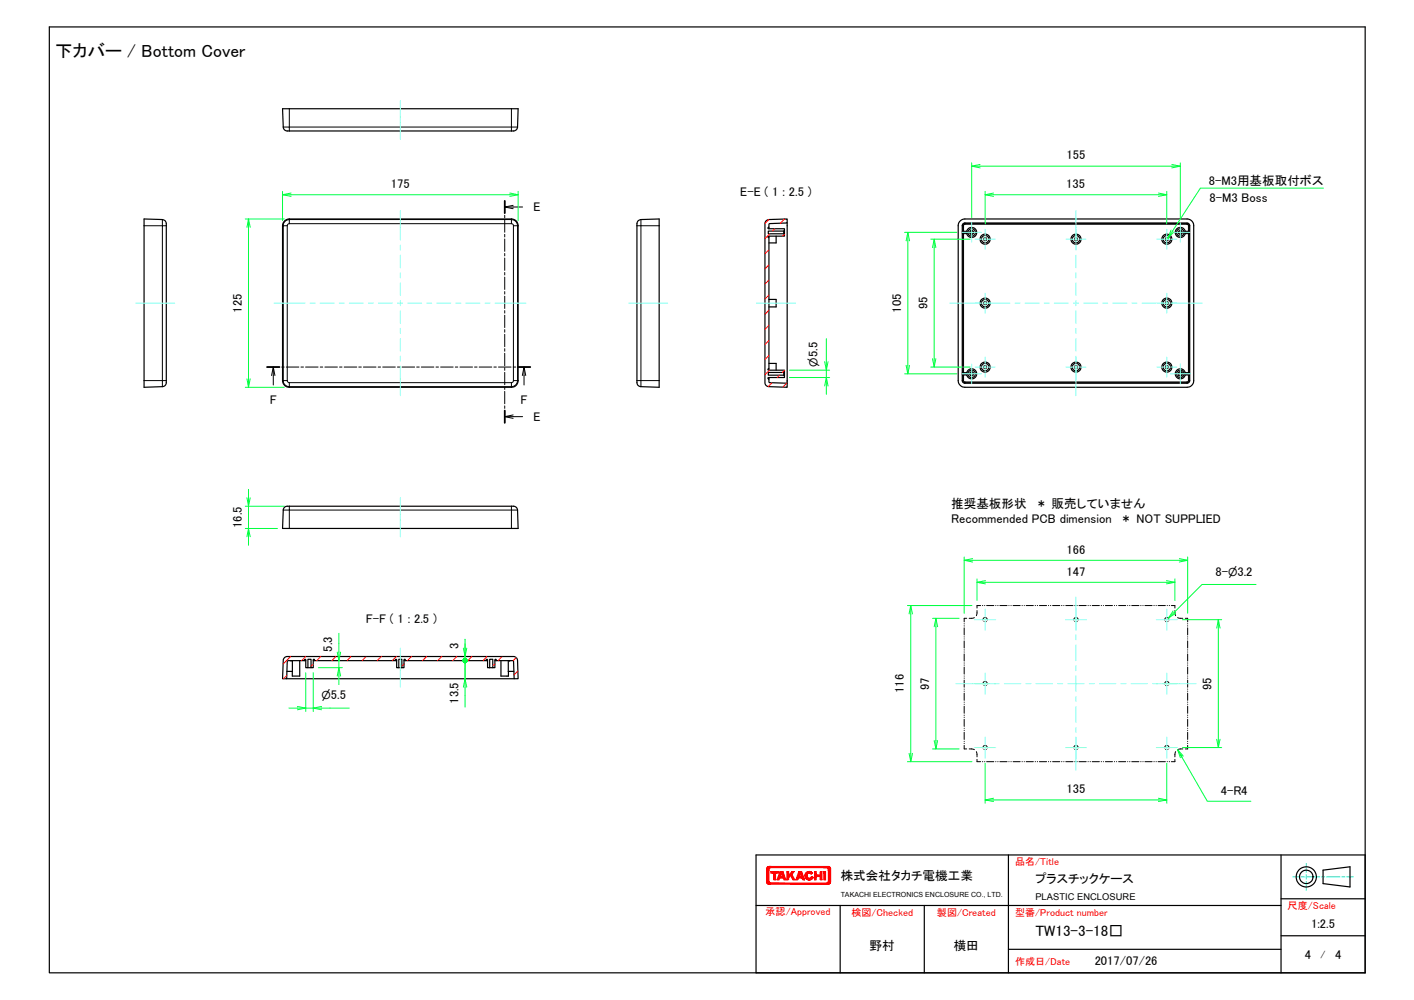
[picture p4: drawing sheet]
<svg xmlns="http://www.w3.org/2000/svg" width="420mm" height="297mm" viewBox="0 0 420 297" stroke-linecap="round" stroke-linejoin="round" font-family="sans-serif">
<g fill="none" stroke="#000" stroke-width=".3">
<path d="M84.2 37.7h1.8v1.2M86 32.3v5.4h66M152 37.7v1.2M152 32.3v5.4M152 37.7h1.8M150 59.7v3.7M48.2 65.2v1.9h-5.4M49.4 67.1h-1.2v46h-5.4M85.4 67.1h-1.2v46h-.2M85.4 67.1v46M86 66.4l-.4 .1-.2 .6M86 66.4v-1.1a1.72 1.72 0 0 0-1.8 1.8h-.2"/>
<path d="M86 66.4h66M86 65v.2h66M150 63.9v.8M150 65.3v3.7M150 69.6v.8M150 71v3.7M150 75.3v.7M150 76.6v3.7M150 61.5h5.3M152 66.4l.5 .3 .1 .4M152 65.2v1.2M152 65v.2"/>
<path d="M152 65.2a1.87 1.87 0 0 1 1.8 1.9M152.5 61l-2.5 .5 2.5 .5M152.6 67.1h1.2M152.6 67.1v46M153.8 67.1h.2M153.8 67.1v46h-1.2M189.3 67.1h1.1M190.4 67.1v46h-1.1M190.4 67.1h5.5M190.4 65.2v1.9M285.9 67.1h.2M286 68.7h.1"/>
<path d="M286 69.4h.1M286.1 68.7l.2 .2v-.2M286.1 69.4h.2M286.1 67.1v1.6M286.1 69.4v41.3M286.1 68.7h.2M286.1 67.1h.2M286.3 67.1v1.6M286.3 68.7h1M286.3 69.4v-.2l-.2 .2M286.3 69.4h1M286.3 69.4v41.3"/>
<path d="M286.7 66.6l-.4 .5M286.7 66.2v.4M286.7 66.6h66M352.2 69.4h.9M352.2 68.7h.9M352.7 66.6v-.2l.4 .1 .2 .6M352.7 66.6l.4 .5M352.7 66.2v.2h-66l-.5 .3-.1 .4M353.1 68.7h.2M353.1 69.4h.2M353.1 68.7v.2l.2-.2M353.1 67.1h.2"/>
<path d="M353.1 67.1v1.6M353.1 69.4v41.3M353.3 69.4v41.3M353.3 69.4h.1M353.3 69.4l-.2-.2v.2M353.3 67.1h.2M353.3 68.7h.1M353.3 67.1v1.6M150 80.9v.8M150 82.3v3.7M150 86.6v.8M150 88v3.6"/>
<path d="M150 92.3v.7M150 93.6v3.7M150 97.9v.8M150 99.3v3.7M49.4 113.1h-1.2v1.8M79.3 109h3.8M80.7 111.5l.5-2.5 .5 2.5M81.2 109v5.4M83.7 109h.7M85.1 109h3.7M85.4 113.1h-1.1a1.5 1.5 0 0 0 1.7 1.8v.1M85.4 113.1l.1 .3 .5 .3"/>
<path d="M86 113.7h66M86 113.7v1.2h66v.1M89.4 109h.8M90.8 109h3.7M95.2 109h.7M96.5 109h3.8M100.9 109h.7M102.3 109h3.7M106.6 109h.8M108 109h3.7M112.4 109h.7M113.7 109h3.8"/>
<path d="M118.1 109h.7M119.5 109h3.7M123.8 109h.8M125.2 109h3.7M129.5 109h.8M130.9 109h3.8M135.3 109h.7M136.7 109h3.7M141 109h.8M142.4 109h3.7M146.8 109h.7M148.1 109h3.8"/>
<path d="M150 103.6v.7M150 104.9v3.7M150 109.2v.8M150 110.6v3.7M150 114.9v.8M150 116.3v3.6M152.5 109h.7M152.6 113.1l-.1 .3-.5 .3M153.9 109h3.7M154 113.1h-.2a1.61 1.61 0 0 1-1.8 1.6v-1M155.2 111.5l.5-2.5 .5 2.5M155.7 109v5.4"/>
<path d="M195.9 113.1h-5.5v1.8M285.9 113.1l.8 .6M286 110.7h.1M286 111.4h.3M286.1 110.7h.2M286.3 111.4v-.2l-.2 .1v1.8h.2M286.3 110.7v.2l-.2-.2M286.3 111.4v1.7M286.3 111.4h1M286.3 110.7h1M286.3 113.1l.4 .4M286.7 113.5v.2"/>
<path d="M286.7 113.7v.1M286.7 113.5h66M352.2 111.4h1.1v1.7M352.2 110.7h.9M352.7 113.5v.3M353.1 113.1h.2M353.1 110.7h.2M353.1 113.1l-.4 .4M353.3 113.1h.2M353.3 110.7h.1M353.3 110.7l-.2 .2v-.2M353.3 113.1l-.2 .4-.4 .2h-66"/>
<path d="M353.4 111.4l-.3-.2v1.9M150 120.6v.7M150 121.9v3.7M150 123.8h5.3M152.5 123.3l-2.5 .5 2.5 .5M84.2 151.5h1.8v5.5M86 150.4v1.1h66v5.5M152 150.4v1.1h1.8M291.4 179.9h-1.1v.7M291.9 179.9h.1M292.6 179.9h.1M293.2 179.9h2.1"/>
<path d="M295.9 179.9h.1M296.5 179.9h.1M297.1 179.9h2.1M299.8 179.9h.1M300.4 179.9h.1M301 179.9h2.1M303.7 179.9h.1M304.3 179.9h.1M304.9 179.9h2.2M307.6 179.9h.1M308.2 179.9h.1M308.9 179.9h2.1"/>
<path d="M311.5 179.9h.1M312.1 179.9h.1M312.8 179.9h2.1M315.4 179.9h.1M316.1 179.9h.1M316.7 179.9h2.1M319.4 179.9h.1M320 179.9h.1M320.6 179.9h2.2M323.3 179.9h.1M323.9 179.9h.1M324.5 179.9h2.2"/>
<path d="M327.2 179.9h.1M327.8 179.9h.1M328.5 179.9h2.1M331.1 179.9h.1M331.8 179.9h.1M332.4 179.9h2.1M335.1 179.9h.1M335.6 179.9h.2M336.3 179.9h2.1M339 179.9h.1M339.6 179.9h.1M340.2 179.9h2.1"/>
<path d="M342.9 179.9h.1M343.5 179.9h.1M344.1 179.9h2.2M346.8 179.9h.1M347.4 179.9h.1M348.1 179.9h1v.7M286.5 185.3h.1M286.5 185.9v.1M286.5 186.5v2.1M286.5 189.1v.1M286.5 189.8h.1M286.5 190.4v2.1"/>
<path d="M286.5 193v.1M286.5 193.6v.1M286.5 194.2v2.2M286.5 196.9v.1M286.5 197.5v.1M286.5 198.1v2.1M287.2 183.7h-.7v1M289.5 183.5l-1.5 .2M290.3 181.4l-.2 1.5M292.1 184.2a.63 .63 0 0 1 .6-.8 .63 .63 0 0 1 .6 .8M292.4 184.6v.1M293.1 184.6l-.1 .1"/>
<path d="M319.1 184.2a.63 .63 0 0 1 .6-.8 .63 .63 0 0 1 .6 .8M319.4 184.6l.1 .1M320.1 184.6l-.1 .1M346.1 184.2a.62 .62 0 0 1 .6-.8 .62 .62 0 0 1 .6 .8M346.4 184.6v.1M347.1 184.6l-.1 .1M349.1 181.4l.2 1.5M349.9 183.5l1.6 .2M352.2 183.7h.7v1M352.9 185.3h.1M352.9 185.9v.1M352.9 186.5v2.1"/>
<path d="M352.9 189.1v.1M352.9 189.8h.1M352.9 190.4v2.1M352.9 193v.1M352.9 193.6v.1M352.9 194.2v2.2M352.9 196.9v.1M352.9 197.5v.1M352.9 198.1v2.1M286.5 200.8v.1M286.5 201.4v.1M286.5 202v2.1"/>
<path d="M286.5 204.7h.1M286.5 205.3v.1M286.5 205.9v2.1M286.5 208.5v.1M286.5 209.2h.1M286.5 209.8v2.1M286.5 212.4v.1M286.5 213v.1M286.5 213.7v2.1M286.5 216.3v.1M286.5 216.9v.1M286.5 217.5v2.1"/>
<path d="M292.1 203.2a.63 .63 0 0 1 .6-.8 .63 .63 0 0 1 .6 .8M292.4 203.6h.1M293.1 203.6h-.1M346.1 203.2a.62 .62 0 0 1 .6-.8 .62 .62 0 0 1 .6 .8M346.4 203.6h.1M347.1 203.6h-.1M352.9 200.8v.1M352.9 201.4v.1M352.9 202v2.1M352.9 204.7h.1M352.9 205.3v.1M352.9 205.9v2.1"/>
<path d="M352.9 208.5v.1M352.9 209.2h.1M352.9 209.8v2.1M352.9 212.4v.1M352.9 213v.1M352.9 213.7v2.1M352.9 216.3v.1M352.9 216.9v.1M352.9 217.5v2.1M286.5 221.4v1.1h.7M286.5 220.2v.1M286.5 220.8v.1"/>
<path d="M288 222.5l1.5 .2M290.1 223.3l.2 1.5M290.3 225.6v.7h1.1M291.9 226.3h.1M292.1 222.2a.63 .63 0 0 1 .6-.8 .63 .63 0 0 1 .6 .8M292.4 222.6v.1M292.6 226.3h.1M293.1 222.6l-.1 .1M293.2 226.3h2.1M295.9 226.3h.1M296.5 226.3h.1M297.1 226.3h2.1"/>
<path d="M299.8 226.3h.1M300.4 226.3h.1M301 226.3h2.1M303.7 226.3h.1M304.3 226.3h.1M304.9 226.3h2.2M307.6 226.3h.1M308.2 226.3h.1M308.9 226.3h2.1M311.5 226.3h.1M312.1 226.3h.1M312.8 226.3h2.1"/>
<path d="M315.4 226.3h.1M316.1 226.3h.1M316.7 226.3h2.1M319.1 222.2a.63 .63 0 0 1 .6-.8 .63 .63 0 0 1 .6 .8M319.4 226.3h.1M319.4 222.6l.1 .1M320 226.3h.1M320.1 222.6l-.1 .1M320.6 226.3h2.2M323.3 226.3h.1M323.9 226.3h.1M324.5 226.3h2.2"/>
<path d="M327.2 226.3h.1M327.8 226.3h.1M328.5 226.3h2.1M331.1 226.3h.1M331.8 226.3h.1M332.4 226.3h2.1M335.1 226.3h.1M335.6 226.3h.2M336.3 226.3h2.1M339 226.3h.1M339.6 226.3h.1M340.2 226.3h2.1"/>
<path d="M342.9 226.3h.1M343.5 226.3h.1M344.1 226.3h2.2M346.1 222.2a.62 .62 0 0 1 .6-.8 .62 .62 0 0 1 .6 .8M346.4 222.6v.1M346.8 226.3h.1M347.1 222.6l-.1 .1M347.4 226.3h.1M349.1 225.6v.7h-1M349.3 223.3l-.2 1.5M351.5 222.5l-1.6 .2M352.9 220.2v.1"/>
<path d="M352.9 220.8v.1M352.9 221.4v1.1h-.7"/>
</g>
<g fill="none" stroke="#000" stroke-width=".36">
<path d="M14.7 8h390.9v281h-390.9zM84 32.3h70l-.2 5.4a1.42 1.42 0 0 1-1.8 1.2h-66.4a1.26 1.26 0 0 1-1.4-1.2zM42.8 65l5.4 .2a1.45 1.45 0 0 1 1.2 1.9v46.3a1.26 1.26 0 0 1-1.2 1.5l-5.4 .1zM84.7 65.5l1.3-.5h66a1.97 1.97 0 0 1 2 2.1v46a1.96 1.96 0 0 1-2 1.9h-66a2 2 0 0 1-2-1.9v-46l.1-.7zM189.5 65.7l.9-.5 5.5-.2v50l-5.5-.1a1.45 1.45 0 0 1-1.1-1.8v-46.7zM227.7 65.5l.7-.3 5.5-.2v1.2l-5.2 .2-.2 .2v.9l-.3 .2 .2 .2h4.7l-.2 .7h-4.6v.8h4.6l.2 .7h-4.7l-.2 .3 .3 .1v39l-.3 .2 .2 .3h4.7l-.2 .6h-4.6v.8h4.6l.2 .7h-4.7l-.2 .2 .3 .2 .1 1.1 5.3 .2v1.2l-5.7-.2-.6-.4-.3-.5v-47.5zM228.5 67.5v.4M228.5 70.1v.4M230.6 70.1v2.1h-2.1M232.9 68.6v.8M233.1 68.5v1.1M233.9 66.2v47.6"/>
<path d="M285.4 65.5l1.3-.5h66a1.97 1.97 0 0 1 2 2.1v46a1.96 1.96 0 0 1-2 1.9h-66a2 2 0 0 1-2-1.9v-46l.1-.7zM286.1 66.5l.6-.3 66.4 .1 .4 .8-.1 46.3-.7 .4h-66l-.6-.2-.2-.5v-46zM287.2 68.9a1.5 1.5 0 0 1 2.3-1.1 1.5 1.5 0 0 1 0 2.5 1.5 1.5 0 0 1-2.3-1.1M287.6 68.9h-1.4l-.2-.2v.7l.2-.2h1.4M351.8 68.9h1.4l.2-.2v.7l-.2-.2h-1.4M352.2 68.9a1.51 1.51 0 0 0-2.3-1.1 1.51 1.51 0 0 0 0 2.5 1.51 1.51 0 0 0 2.3-1.1M228.5 88.9h2.1v2.3h-2.1M228.5 109.5v.5M228.5 112.1v.4M228.5 107.9l2.1 .1v2M232.9 110.6v.8M233.1 110.4v1.3"/>
<path d="M287.2 110.9a1.5 1.5 0 0 1 2.3-1.1 1.5 1.5 0 0 1 0 2.5 1.5 1.5 0 0 1-2.3-1.1M287.6 110.9h-1.4l-.2-.2v.7l.2-.2h1.4M351.8 110.9h1.4l.2-.2v.7l-.2-.2h-1.4M352.2 110.9a1.51 1.51 0 0 0-2.3-1.1 1.51 1.51 0 0 0 0 2.5 1.51 1.51 0 0 0 2.3-1.1M84.4 150.8l1-.4h66.9a1.27 1.27 0 0 1 1.5 1.1l.2 5.5h-70l.2-5.5zM84.6 195.3l.8-.3h67.5l.6 .5 .2 .4 .3 5.7h-1.2l-.3-5.3-5-.1-.2-.4-.2 .2v2.3h-.7v-2.5h-.9v2.5h-.6v-2.3l-.2-.2-.2 .4h-24.1l-.1-.4-.3 .2v2.3h-.6v-2.5h-.9v2.5h-.6v-2.3l-.2-.2-.2 .4h-24l-.3-.4-.1 .2v2.3h-.7v-2.5h-.9v2.5h-.6l-.1-2.4h-.3v.3h-4.9l-.2 .2-.2 5.2h-1.2l.2-5.7zM86.5 196.2v.2M86.9 196.2v3.2h-1.7M89.1 196.2v4.6h-2.2v-1.4M90.5 196.2h.4M91.5 198.3h.9M93.1 196.2h.4"/>
<path d="M117.5 196.2h.4M118.5 198.3h.9M120 196.2h.4M144.5 196.2h.4M145.5 198.3h.9M147.1 196.2h.4M148.9 196.2v4.6h2.2v-1.4M151 196.2v3.2h1.7M151.4 196.2l.1 .2M85.2 201.6h67.6M299.6 254v35M380.7 254v35"/>
<path d="M393.1 258.5l8-1v6l-8-1zM405.6 254h-180.9v35h180.9M224.7 269h156M249.6 269v20M274.6 269v20M380.7 278h24.9M380.7 267h24.9M299.6 282h81.1"/>
<circle cx="288.7" cy="69" r=".59"/>
<circle cx="288.7" cy="69.1" r=".4"/>
<circle cx="288.7" cy="69" r="1.1"/>
<circle cx="292.7" cy="71" r=".46"/>
<circle cx="292.7" cy="71" r="1.5"/>
<circle cx="292.7" cy="71.1" r="1.1"/>
<circle cx="319.7" cy="71.1" r="1.1"/>
<circle cx="319.7" cy="71" r=".46"/>
<circle cx="319.7" cy="71" r="1.5"/>
<circle cx="346.7" cy="71.1" r="1.1"/>
<circle cx="346.7" cy="71" r=".47"/>
<circle cx="346.7" cy="71" r="1.49"/>
<circle cx="350.7" cy="69" r="1.1"/>
<circle cx="350.7" cy="69.1" r=".6"/>
<circle cx="350.7" cy="69.1" r=".39"/>
<circle cx="292.7" cy="90" r=".45"/>
<circle cx="292.7" cy="90" r="1.51"/>
<circle cx="292.7" cy="90.1" r="1.1"/>
<circle cx="346.7" cy="90.1" r="1.1"/>
<circle cx="346.7" cy="90" r=".46"/>
<circle cx="346.7" cy="90" r="1.5"/>
<circle cx="288.7" cy="111" r=".6"/>
<circle cx="288.7" cy="111" r="1.1"/>
<circle cx="288.7" cy="111" r=".4"/>
<circle cx="292.7" cy="109" r=".45"/>
<circle cx="292.7" cy="109" r="1.5"/>
<circle cx="292.7" cy="109" r="1.09"/>
<circle cx="319.7" cy="109" r="1.09"/>
<circle cx="319.7" cy="109" r=".45"/>
<circle cx="319.7" cy="109" r="1.5"/>
<circle cx="346.7" cy="109" r="1.09"/>
<circle cx="346.7" cy="109" r=".46"/>
<circle cx="346.7" cy="109" r="1.49"/>
<circle cx="350.7" cy="111" r="1.1"/>
<circle cx="350.7" cy="111" r=".68"/>
<circle cx="350.7" cy="111" r=".48"/>
<circle cx="388.2" cy="260.5" r="2"/>
<circle cx="388.2" cy="260.5" r="3"/>
</g>
<g fill="#f00" stroke="#f00" stroke-width=".3">
<path d="M246.1 258.3l.7 3.7-.7-.3z"/>
<path d="M246.1 261.7l.7 .3-.7-.1z"/>
<path d="M246.1 261.9l.7 .1z"/>
<path d="M246.1 262l.6 .3-.8-.2z"/>
<path d="M246.1 262l.7 .1-.1 .2z"/>
<path d="M246.1 262h.7v.1z"/>
<path d="M245.8 262.2l.7 .4z"/>
<path d="M245.9 262.1l.7 .4-.1 .1z"/>
<path d="M245.9 262.1l.8 .2-.1 .2z"/>
<path d="M245.7 262.3l.4 .4z"/>
<path d="M245.8 262.2l.5 .5z"/>
<path d="M245.8 262.2l.7 .4-.2 .1z"/>
<path d="M245.5 262.3l.6 .4z"/>
<path d="M229.1 262.3h16.4l.6 .4z"/>
<path d="M228.5 262.7l.6-.4 17 .4z"/>
<path d="M228.5 262.7l.6-.4z"/>
<path d="M228.8 262.2l.1 .1-.4 .4z"/>
<path d="M228.1 262.6l.7-.4z"/>
<path d="M228.1 262.6l.7-.4-.5 .5z"/>
<path d="M228.3 262.7l.5-.5z"/>
<path d="M227.9 262.3l.8-.2z"/>
<path d="M227.9 262.3l.8-.2-.7 .4z"/>
<path d="M228 262.5l.7-.4-.6 .5z"/>
<path d="M227.8 262h.8z"/>
<path d="M227.8 262h.8l-.8 .1z"/>
<path d="M227.8 262.1l.8-.1-.7 .3z"/>
<path d="M227.8 262l.7-.3v.2z"/>
<path d="M228.5 258.3v3.4l-.7 .3z"/>
<path d="M227.8 258.1l.7 .2-.7 3.7z"/>
<path d="M227.8 258.1h.7v.2z"/>
<path d="M227.8 258.1l.8-.1z"/>
<path d="M227.9 257.7l.8 .2z"/>
<path d="M227.9 257.7l.7 .3-.8-.1z"/>
<path d="M227.8 257.9l.8 .1-.8 .1z"/>
<path d="M228.1 257.5l.7 .3z"/>
<path d="M228 257.6l.1-.1 .6 .4z"/>
<path d="M228 257.6l.7 .3-.8-.2z"/>
<path d="M228.5 257.4l.4 .3z"/>
<path d="M228.3 257.4l.5 .4z"/>
<path d="M228.1 257.5l.2-.1 .5 .4z"/>
<path d="M228.5 257.4l.6 .3z"/>
<path d="M228.5 257.4l17 .3h-16.4z"/>
<path d="M228.5 257.4h17.6l-.6 .3z"/>
<path d="M245.5 257.7l.6-.3z"/>
<path d="M245.7 257.7l.4-.3z"/>
<path d="M245.8 257.8l.7-.3-.6 .4z"/>
<path d="M245.8 257.8l.5-.4 .2 .1z"/>
<path d="M246.1 257.4h.2l-.5 .4z"/>
<path d="M245.9 257.9l.8-.2z"/>
<path d="M245.9 257.9l.7-.3 .1 .1z"/>
<path d="M245.9 257.9l.6-.4 .1 .1z"/>
<path d="M246.1 258l.7 .1z"/>
<path d="M246.1 258l.7-.1v.2z"/>
<path d="M246.1 258l.6-.3 .1 .2z"/>
<path d="M246.1 258.1h.7l-.7 .2z"/>
<path d="M246.1 258.3l.7-.2v3.9z"/>
<path d="M230.5 259.4l.8-.5v.5z"/>
<path d="M229 258.9h2.3l-.8 .5z"/>
<path d="M229 258.9l1.5 .5h-.6z"/>
<path d="M229 258.9l.9 .5h-.9z"/>
<path d="M229.9 259.4l.6 1.9h-.6z"/>
<path d="M229.9 259.4h.6v1.9z"/>
<path d="M231.9 260.3h.6l.2 .5z"/>
<path d="M232.5 260.3l1 1-.8-.5z"/>
<path d="M232.6 258.9l.9 2.4-1-1z"/>
<path d="M231.8 258.9l.4 .5-.3 .9z"/>
<path d="M231.8 258.9l.1 1.4-1 1z"/>
<path d="M231.9 260.3l-.2 .5-.8 .5z"/>
<path d="M230.9 261.3l.8-.5-.2 .5z"/>
<path d="M231.8 258.9h.8l-.4 .5z"/>
<path d="M232.6 258.9l-.1 1.4-.3-.9z"/>
<path d="M231.9 260.3l.8 .5h-1z"/>
<path d="M232.7 260.8l.8 .5h-.6z"/>
<path d="M235.3 259.7l.3 1.6-.7-1.2z"/>
<path d="M234.4 259.9l.9-.2-.4 .4z"/>
<path d="M234.4 259.9l.5 .2-.5 .6z"/>
<path d="M234.4 259.9v.8l-.6 .6z"/>
<path d="M234.4 260.7v.6h-.6z"/>
<path d="M235.3 259.7l.9 1.6h-.6z"/>
<path d="M235.3 258.9h.8l-.8 .8z"/>
<path d="M235.3 258.9v.8l-.9 .2z"/>
<path d="M233.8 258.9h.6v1z"/>
<path d="M233.8 258.9l.6 1-.6 1.4z"/>
<path d="M237.5 260.3h.6l.2 .5z"/>
<path d="M238.1 260.3l1 1-.8-.5z"/>
<path d="M238.2 258.9l.9 2.4-1-1z"/>
<path d="M237.4 258.9l.4 .5-.3 .9z"/>
<path d="M237.4 258.9l.1 1.4-1 1z"/>
<path d="M237.5 260.3l-.2 .5-.8 .5z"/>
<path d="M236.5 261.3l.8-.5-.2 .5z"/>
<path d="M237.4 258.9h.8l-.4 .5z"/>
<path d="M238.2 258.9l-.1 1.4-.3-.9z"/>
<path d="M237.5 260.3l.8 .5h-1z"/>
<path d="M238.3 260.8l.8 .5h-.6z"/>
<path d="M241 259.6l.5-.3z"/>
<path d="M241.4 259.2l-.4 .4z"/>
<path d="M241 259.5l.4-.3z"/>
<path d="M241.3 259.1l-.3 .4z"/>
<path d="M241.3 259.1l-.4 .4z"/>
<path d="M240.9 259.5l.4-.4z"/>
<path d="M241.2 259.1l-.3 .4z"/>
<path d="M241.1 259l-.3 .4z"/>
<path d="M240.9 258.9l-.1 .5z"/>
<path d="M240.8 258.9l-.1 .5z"/>
<path d="M240.8 258.9l-.2 .5z"/>
<path d="M240.7 258.9l-.1 .5z"/>
<path d="M240.5 258.8v.5z"/>
<path d="M240.4 258.8l.1 .5z"/>
<path d="M240.3 258.9l.1 .4z"/>
<path d="M240.1 258.9l.2 .4z"/>
<path d="M240.1 258.9l.2 .5z"/>
<path d="M240 258.9l.3 .5z"/>
<path d="M240 258.9l.2 .5z"/>
<path d="M239.9 259l.3 .4z"/>
<path d="M239.8 259l.3 .4z"/>
<path d="M239.8 259l.3 .5z"/>
<path d="M239.7 259.1l.4 .4z"/>
<path d="M239.7 259.1l.3 .4z"/>
<path d="M239.6 259.2l.4 .3z"/>
<path d="M239.6 259.2l.4 .4z"/>
<path d="M239.6 259.2l.4 .4-.5-.3z"/>
<path d="M239.5 259.3l.5 .3z"/>
<path d="M239.5 259.3l.4 .4z"/>
<path d="M239.4 259.4l.5 .3z"/>
<path d="M239.3 259.5l.5 .3z"/>
<path d="M239.3 259.6l.5 .2z"/>
<path d="M239.3 259.6l.5 .3z"/>
<path d="M239.2 259.8l.6 .1z"/>
<path d="M239.2 259.9h.6z"/>
<path d="M239.2 259.9l.6 .1h-.6z"/>
<path d="M239.2 260l.6 .1z"/>
<path d="M239.2 260.2l.6-.1z"/>
<path d="M239.2 260.2h.6z"/>
<path d="M239.2 260.3l.6-.1z"/>
<path d="M239.2 260.3h.6z"/>
<path d="M239.2 260.4l.6-.1z"/>
<path d="M239.3 260.5l.5-.1z"/>
<path d="M239.3 260.7l.5-.2z"/>
<path d="M239.4 260.8l.4-.3z"/>
<path d="M239.4 260.8l.5-.3-.4 .4z"/>
<path d="M239.5 260.9l.4-.4z"/>
<path d="M239.5 260.9l.5-.3z"/>
<path d="M239.5 261l.5-.4z"/>
<path d="M239.5 261l.5-.3z"/>
<path d="M240 260.7l-.4 .4z"/>
<path d="M239.6 261.1l.4-.4-.3 .5z"/>
<path d="M240 260.7l-.3 .5z"/>
<path d="M240.1 260.8l-.4 .4z"/>
<path d="M240.1 260.8l-.3 .4z"/>
<path d="M240.1 260.8l-.1 .5z"/>
<path d="M240.2 260.9l-.2 .4z"/>
<path d="M240.2 260.9l-.1 .4z"/>
<path d="M240.3 260.9l-.1 .5z"/>
<path d="M240.4 260.9l-.2 .5z"/>
<path d="M240.4 260.9v.5z"/>
<path d="M240.4 260.9l.1 .5z"/>
<path d="M240.5 260.9l.1 .5z"/>
<path d="M240.6 260.9v.5z"/>
<path d="M240.6 260.9l.2 .4z"/>
<path d="M240.7 260.9l.2 .4z"/>
<path d="M240.7 260.9l.3 .4z"/>
<path d="M240.8 260.8l.2 .5z"/>
<path d="M240.9 260.8l.2 .4z"/>
<path d="M240.9 260.8l.3 .4z"/>
<path d="M240.9 260.7l.3 .5z"/>
<path d="M240.9 260.7l.4 .3z"/>
<path d="M241 260.7l.4 .2z"/>
<path d="M241 260.6l.4 .3z"/>
<path d="M241 260.6l.5 .2z"/>
<path d="M241.1 260.5l.4 .3z"/>
<path d="M241.1 260.5l.5 .3z"/>
<path d="M241.1 260.5l.5 .1z"/>
<path d="M241.1 260.4l.5 .2z"/>
<path d="M242 258.9h.6v1z"/>
<path d="M242 258.9l.6 1-.6 1.4z"/>
<path d="M242.6 259.9v.5l-.6 .9z"/>
<path d="M242.6 260.4v.9h-.6z"/>
<path d="M242.6 259.9l1.1 .5h-1.1z"/>
<path d="M242.6 259.9h1.1v.5z"/>
<path d="M243.7 259.9l.5 1.4-.5-.9z"/>
<path d="M244.2 258.9v2.4l-.5-1.4z"/>
<path d="M243.7 260.4l.5 .9h-.5z"/>
<path d="M243.7 258.9h.5l-.5 1z"/>
<path d="M244.8 258.9h.5v2.4z"/>
<path d="M244.8 258.9l.5 2.4h-.5z"/>
</g>
<path d="M388.1 256.5v2.6M388.1 259.8v1.3M384.1 260.5h2.1M386.6 260.5h1.1M388.1 260.5h4M388.1 261.8v2.7M392.7 260.5h.9M394.2 260.5h4M398.7 260.5h.9M400.1 260.5h2.1" fill="none" stroke="#0ff" stroke-width=".3"/>
<path d="M150 59.7v3.6M79.3 109h3.8M153.8 109h3.8M150 121.9v3.7" fill="none" stroke="#000" stroke-width=".51"/>
<g fill="none" stroke="#f00" stroke-width=".3">
<path d="M228.5 65.2l-1.2 1.2M228.5 78.7l-1.2 1.2M228.5 74.2l-1.2 1.2M228.7 69.4l-1.4 1.5M230.2 67.9l-.7 .7M233.1 69.6l-.6 .5M233.1 65.1l-1.2 1.2M228.5 96.6l-1.2 1.2M228.5 92.1l-1.2 1.2M228.5 87.7l-1.2 1.1M228.5 83.2l-1.2 1.2M228.5 105.6l-1.2 1.2"/>
<path d="M228.5 101.1l-1.2 1.2M228.7 110l-1.4 1.3M229.4 113.7l-1.1 1.1M231.6 111.4l-.6 .7M233.1 110l-.6 .6M233.8 113.8l-1.2 1.2M86.3 195l-2.2 2.3M90.8 195l-1.2 1.2M93.1 197.3l-.7 .6M95.3 195l-1.2 1.2M99.8 195l-1.2 1.2M104.3 195l-1.2 1.2"/>
<path d="M108.8 195l-1.2 1.2M113.3 195l-1.2 1.2M117.8 195l-1.2 1.2M120 197.2l-.6 .7M122.3 195l-1.2 1.2M126.8 195l-1.2 1.2M131.3 195l-1.3 1.2M135.7 195l-1.2 1.2M140.2 195l-1.2 1.2M144.7 195l-1.2 1.2M147.1 197.2l-.7 .6M149.2 195l-1.2 1.2"/>
<path d="M153.4 195.4l-.9 .9M153.9 199.3l-1.2 1.2M85.2 200.7l-1 .9"/>
</g>
<g fill="none" stroke="#80ffff" stroke-width=".3">
<path d="M119 29.8v11.6M119 62.5v8.8M119 72.8v1.5M119 75.8v3.7M285.8 69h5.8M288.7 66.1v5.8M289.8 71h5.9M292.7 68.1v5.9M316.8 71h5.9M319.7 62.5v11.8M319.7 75.8v3.7M343.8 71h5.9"/>
<path d="M346.7 68.1v5.9M347.8 69h5.8M350.7 66.1v5.8M40.3 90h11.6M81.5 90h9.1M92.1 90h1.5M95.1 90h4.2M100.8 90h1.5M103.8 90h4.2M109.5 90h1.5M112.4 90h4.2M118.1 90h1.5"/>
<path d="M119 81v1.6M119 84.1v3.7M119 89.3v1.5M119 92.3v3.7M119 97.5v1.6M121.1 90h4.2M126.8 90h1.5M129.8 90h4.2M135.5 90h1.4M138.4 90h4.2M144.1 90h1.5M147.1 90h9.2"/>
<path d="M186.8 90h11.6M224.8 90h11.6M282.2 90h13.5M292.7 87.1v5.9M295.9 90h4.2M301.6 90h1.5M304.6 90h4.2M310.3 90h1.5M313.3 90h4.2M319 90h1.5M319.7 81v1.5M319.7 84.1v3.7"/>
<path d="M319.7 89.3v1.5M319.7 92.3v3.7M319.7 97.5v1.6M322 90h4.2M327.6 90h1.6M330.7 90h4.1M336.3 90h1.6M339.3 90h4.2M343.8 90h13.4M346.7 87.1v5.9M119 100.6v3.7M119 105.8v1.5"/>
<path d="M119 108.8v8.7M285.8 111h5.8M288.7 108.1v5.8M289.8 109h5.9M292.7 106.1v5.9M316.8 109h5.9M319.7 100.6v3.7M319.7 105.8v11.7M343.8 109h5.9M346.7 106.1v5.9M347.8 111h5.9M350.7 108.1v5.9"/>
<path d="M119 147.8v11.6M319.7 177.4v9.8M119 192.5v11.6M289.6 184.1h6.3M292.7 180.9v6.3M292.7 199.9v6.3M316.6 184.1h6.3M319.7 188.6v1.5M319.7 191.6v4.6M319.7 197.7v1.5M343.6 184.1h6.3M346.7 180.9v6.3"/>
<path d="M346.7 199.9v6.3M284 203.1h12.9M292.7 218.9v6.3M298.4 203.1h4.9M304.9 203.1h1.5M307.8 203.1h5M314.3 203.1h1.5M317.3 203.1h4.9M319.7 200.7v4.7M319.7 206.9v1.5M319.7 209.9v4.7M319.7 216.1v1.5"/>
<path d="M319.7 218.9v9.9M323.7 203.1h1.5M326.7 203.1h4.9M333.1 203.1h1.5M336.1 203.1h4.9M342.5 203.1h12.9M346.7 218.9v6.3M289.6 222.1h6.3M316.6 222.1h6.3M343.6 222.1h6.3"/>
</g>
<g fill="none" stroke="#00ff3f" stroke-width=".3">
<path d="M84 57.8h70M84 56.8v8.8M86.5 57.3l-2.5 .5 2.5 .5M151.5 57.3l2.5 .5-2.5 .5M154 56.8v8.8M288.7 48.4v16.2M288.7 49.4h62M291.2 48.9l-2.5 .5 2.5 .5M292.7 56.8v9.8M292.7 57.8h54M295.2 57.3l-2.5 .5 2.5 .5M344.2 57.3l2.5 .5-2.5 .5"/>
<path d="M346.7 56.8v9.8M348.2 48.9l2.5 .5-2.5 .5M350.7 48.4v16.2M72.9 65h11.6M73.4 67.5l.4-2.5 .5 2.5M73.8 65v50M268.8 69h15.5M269.2 71.5l.6-2.5 .5 2.5M269.8 69v42M276.6 71h11.7M277.1 73.6l.5-2.6 .5 2.6M277.6 71v38"/>
<path d="M72.9 115h11.6M73.4 112.5l.4 2.5 .5-2.5M234.6 112.1h11.9M234.6 110h11.9M245 107.4l.5 2.6 .6-2.6M245 114.7l.5-2.6 .6 2.6M245.5 100.6v16.5M268.8 111h15.5M269.2 108.5l.6 2.5 .5-2.5M276.6 109h11.7M277.1 106.6l.5 2.4 .5-2.4M72.9 150.4h11.6"/>
<path d="M72.9 157h9.6M73.4 147.8l.4 2.6 .5-2.6M73.4 159.4l.4-2.4 .5 2.4M73.8 145.4v16.6M269.6 179.9h19.2M270.6 179.9v46.4M286.5 166.4h66.4M286.5 165.4v16.8M289 165.9l-2.5 .5 2.5 .5M290.3 172v6.4M290.3 173h58.8M292.8 172.5l-2.5 .5 2.5 .4"/>
<path d="M346.6 172.5l2.5 .5-2.5 .4M349.1 172v6.4M350.4 165.9l2.5 .5-2.5 .5M352.9 165.4v16.8M373.2 173.6h-16l-10 10M90.9 199.8v11.5M93.1 199.8v11.5M94.6 198.3h7.1M100.2 193.7l.5 2.5 .5-2.5M100.7 188.1v15.2M137.7 192.5l.5 2.5 .5-2.5M138.2 189.9v20.2"/>
<path d="M270.1 182.4l.5-2.5 .5 2.5M277.1 183.7h7.9M277.6 186.2l.5-2.5 .5 2.5M278.1 183.7v38.8M348.6 181.5l-1.4 2.1 2.1-1.4M351.4 184.1h11.6M361.5 186.6l.5-2.5 .5 2.5M362 184.1v38M85.9 210.3h17.9M88.4 209.8l2.5 .5-2.5 .5M95.6 209.8l-2.5 .5 2.5 .5M100.2 200.8l.5-2.5 .5 2.5"/>
<path d="M137.7 204.1l.5-2.5 .5 2.5M277.6 220l.5 2.5 .5-2.5M361.5 219.6l.5 2.5 .5-2.5M269.6 226.3h19.2M270.1 223.8l.5 2.5 .5-2.5M277.1 222.5h7.9M292.7 226.7v11.9M292.7 237.6h54M295.2 237.1l-2.5 .5 2.5 .5M344.2 237.1l2.5 .5-2.5 .5M346.7 226.7v11.9M349.9 222.7l8.8 15.3h13"/>
<path d="M351.4 222.1h11.6M351.6 224.6l-1.7-1.9 .8 2.4"/>
</g>
<g fill="#00ff3f" stroke="#00ff3f" stroke-width=".3">
<path d="M138.2 196.8l.3-.1z"/>
<path d="M138.2 196.8l.5-.2z"/>
<path d="M138.2 196.8l.6-.3z"/>
<path d="M138.2 196.8l.6-.5z"/>
<path d="M138.8 196.1l-.6 .7z"/>
<path d="M138.7 195.9l.1 .2-.6 .7z"/>
<path d="M138.6 195.8l-.4 1z"/>
<path d="M138.5 195.6l.1 .2-.4 1z"/>
<path d="M138.3 195.6h.2l-.3 1.2z"/>
<path d="M138.1 195.6h.2l-.1 1.2z"/>
<path d="M137.9 195.6h.2l.1 1.2z"/>
<path d="M137.8 195.8l.1-.2 .3 1.2z"/>
<path d="M137.8 195.8l.4 1z"/>
<path d="M137.7 195.9l.5 .9-.6-.7z"/>
<path d="M137.6 196.1l.6 .7z"/>
<path d="M137.6 196.3l.6 .5z"/>
<path d="M137.6 196.5l.6 .3z"/>
<path d="M137.7 196.6l.5 .2z"/>
<path d="M137.8 196.7l.4 .1z"/>
<path d="M138 196.8h.2z"/>
<path d="M137.8 195.7l.4-.1z"/>
<path d="M137.7 195.8l.5-.2z"/>
<path d="M137.7 195.8l.5-.2-.6 .4z"/>
<path d="M137.6 196l.6-.4-.6 .6z"/>
<path d="M137.6 196.2l.6-.6-.6 .8z"/>
<path d="M138.2 195.6l-.5 .9-.1-.1z"/>
<path d="M138.2 195.6l-.4 1.1-.1-.2z"/>
<path d="M138.2 195.6l-.3 1.2-.1-.1z"/>
<path d="M138.2 195.6l-.1 1.3-.2-.1z"/>
<path d="M138.2 195.6l.1 1.3h-.2z"/>
<path d="M138.2 195.6l.3 1.2-.2 .1z"/>
<path d="M138.2 195.6l.4 1.1-.1 .1z"/>
<path d="M138.2 195.6l.4 1.1z"/>
<path d="M138.2 195.6l.6 .8-.1 .1z"/>
<path d="M138.2 195.6l.6 .8z"/>
<path d="M138.2 195.6l.6 .6z"/>
<path d="M138.2 195.6l.6 .4z"/>
<path d="M138.2 195.6l.5 .2z"/>
<path d="M138.2 195.6l.3 .1z"/>
<path d="M138.2 195.6h.2z"/>
</g>
<path d="M393.2 55.9h-36.5l-8.5 13.1M348 68.3l-1 2.4M348.1 69.1l-1.1 1.6 1.6-1.6M348.8 68.9v.1" fill="none" stroke="#00ff40" stroke-width=".3"/>
<text font-size="5.2" x="16.4" y="16.9">下カバー / Bottom Cover</text>
<text font-size="4.5" x="307.6" y="278.1">TW13-3-18□</text>
<g font-size="3.7">
<text x="316.9" y="47.4">155</text>
<text x="116.2" y="55.9">175</text>
<text x="220" y="58.3">E-E ( 1 : 2.5 )</text>
<text x="316.8" y="55.9">135</text>
<text x="359.2" y="54.8">8-M3用基板取付ボス</text>
<text x="359.4" y="59.9">8-M3 Boss</text>
<text x="158.5" y="62.8">E</text>
<text x="71.9" y="92.9" transform="rotate(-90 71.9 92.9)">125</text>
<text x="267.8" y="92.9" transform="rotate(-90 267.8 92.9)">105</text>
<text x="275.6" y="91.9" transform="rotate(-90 275.6 91.9)">95</text>
<text x="242.9" y="106.1" transform="rotate(-90 242.9 106.1)">5.5</text>
<text x="80.2" y="120.1">F</text>
<text x="154.7" y="120.1">F</text>
<text x="158.5" y="125.1">E</text>
<text x="282.6" y="150.8">推奨基板形状　＊ 販売していません</text>
<text x="282.6" y="155.2">Recommended PCB dimension　＊ NOT SUPPLIED</text>
<text x="71.9" y="156.8" transform="rotate(-90 71.9 156.8)">16.5</text>
<text x="316.9" y="164.4">166</text>
<text x="316.9" y="171">147</text>
<text x="361.2" y="171">8-</text>
<text x="367.7" y="171">3.2</text>
<text x="108.7" y="185.1">F-F ( 1 : 2.5 )</text>
<text x="98.7" y="193.6" transform="rotate(-90 98.7 193.6)">5.3</text>
<text x="136.2" y="192.7" transform="rotate(-90 136.2 192.7)">3</text>
<text x="98.3" y="207.7">5.5</text>
<text x="136.2" y="209" transform="rotate(-90 136.2 209)">13.5</text>
<text x="268.6" y="205.9" transform="rotate(-90 268.6 205.9)">116</text>
<text x="276.1" y="204.9" transform="rotate(-90 276.1 204.9)">97</text>
<text x="360" y="204.9" transform="rotate(-90 360 204.9)">95</text>
<text x="316.9" y="235.6">135</text>
<text x="362.7" y="236">4-R4</text>
<text x="249.8" y="261.3">株式会社タカチ電機工業</text>
<text x="307.6" y="262.4">プラスチックケース</text>
<text x="389.6" y="275.8">1:2.5</text>
<text x="258.4" y="282.3">野村</text>
<text x="283.4" y="282.3">横田</text>
<text x="325.3" y="286.7">2017/07/26</text>
<text x="387.7" y="284.8">4</text>
<text x="396.7" y="284.8">4</text>
</g>
<text font-size="3.3" x="364.9" y="171">⌀</text>
<g font-size="3.2">
<text x="242.9" y="108.9" transform="rotate(-90 242.9 108.9)">⌀</text>
<text x="95.5" y="207.7">⌀</text>
</g>
<g font-size="3" fill="#f00">
<text x="301.7" y="257">品名/Title</text>
<text x="227.5" y="271.9">承認/Approved</text>
<text x="253" y="272.1">検図/Checked</text>
<text x="278.4" y="272">製図/Created</text>
<text x="301.7" y="272">型番/Product number</text>
<text x="382.6" y="270">尺度/Scale</text>
<text x="301.7" y="286.6">作成日/Date</text>
</g>
<text font-size="3" x="392.4" y="284.5">/</text>
<text font-size="2.8" x="307.6" y="267.4">PLASTIC ENCLOSURE</text>
<text font-size="2.1" x="249.8" y="266.6">TAKACHI ELECTRONICS ENCLOSURE CO., LTD.</text>
</svg>
